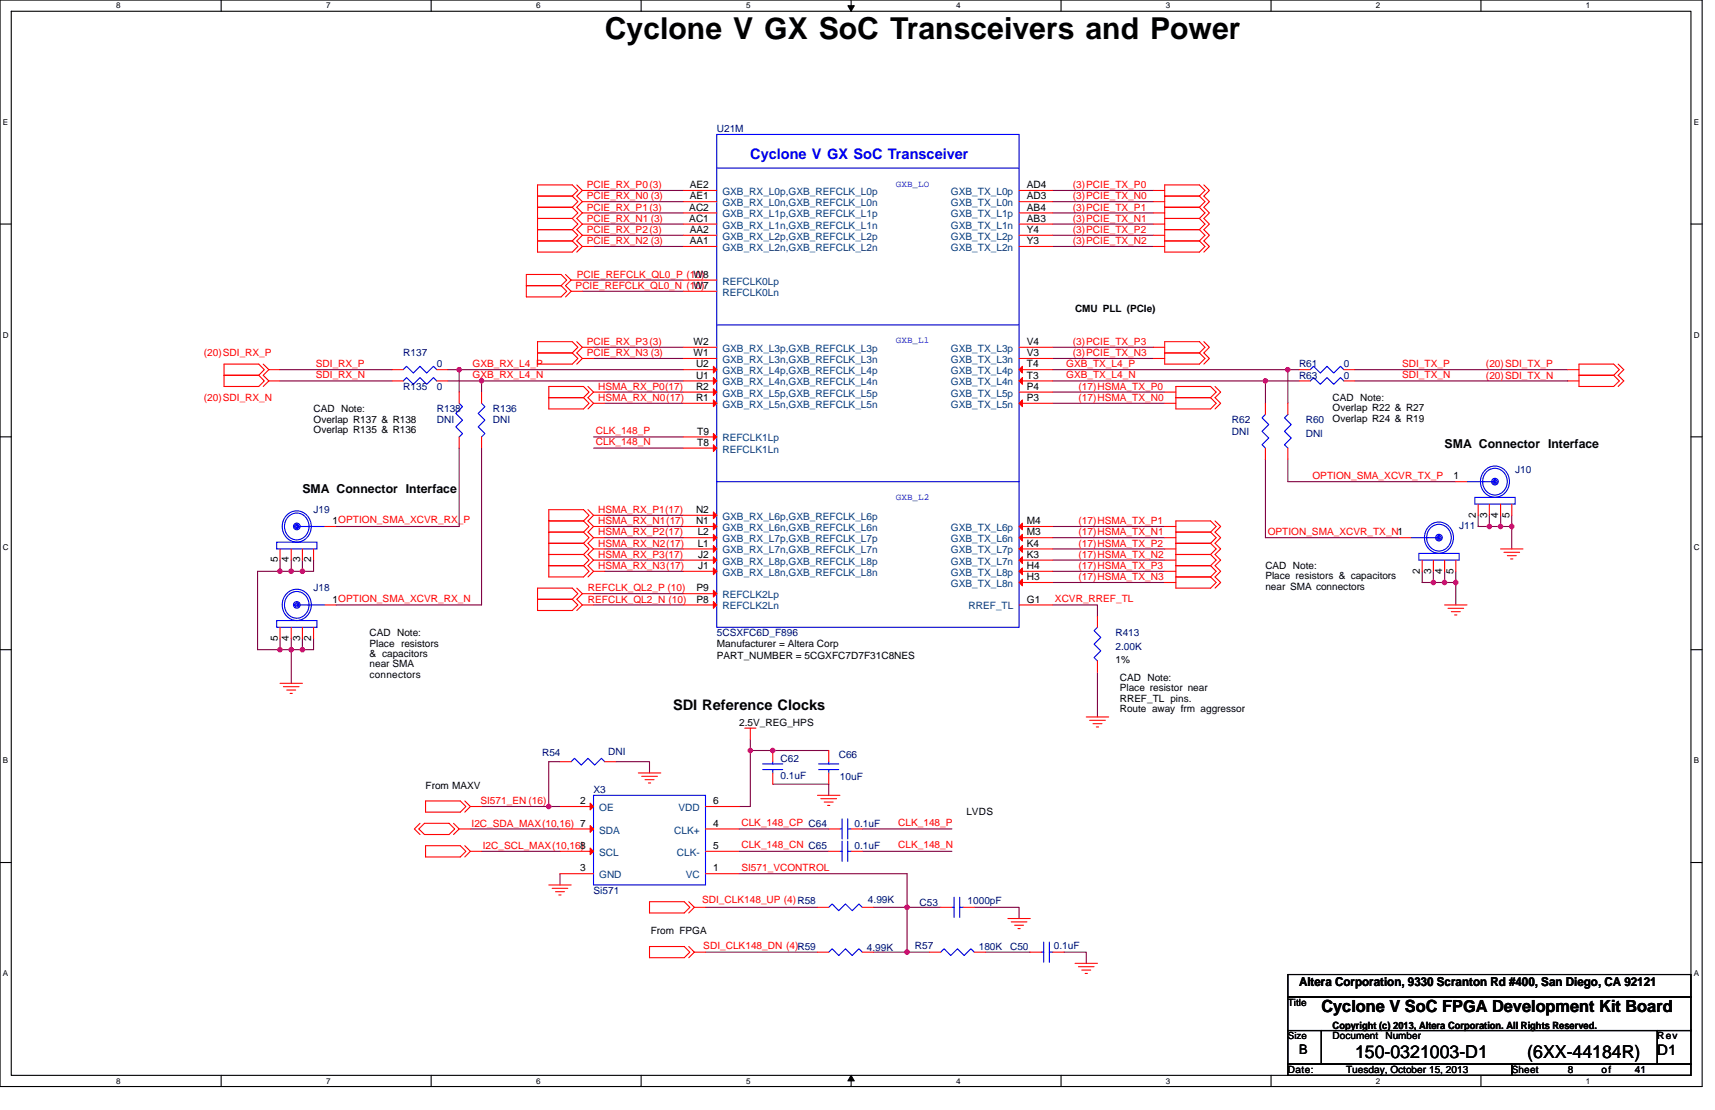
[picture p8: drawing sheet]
<svg xmlns="http://www.w3.org/2000/svg" width="432mm" height="279mm" viewBox="0 0 432 279" stroke-linecap="round" stroke-linejoin="round" font-family="sans-serif">
<path d="M0 0h428.6v273.5h-428.6zM2.8 2.8h422.9v267.9h-422.9z" fill="none" stroke="#000" stroke-width=".28"/>
<g fill="#fff">
<path d="M29.3 .3h1.1v2.3h-1.1z"/>
<path d="M29.3 271h1.1v2.2h-1.1z"/>
</g>
<path d="M55.7 0v2.8M55.7 270.7v2.8" fill="none" stroke="#000" stroke-width=".28"/>
<g fill="#fff">
<path d="M82.1 .3h1.1v2.3h-1.1z"/>
<path d="M82.1 271h1.1v2.2h-1.1z"/>
</g>
<path d="M108.6 0v2.8M108.6 270.7v2.8" fill="none" stroke="#000" stroke-width=".28"/>
<g fill="#fff">
<path d="M135 .3h1.1v2.3h-1.1z"/>
<path d="M135 271h1.1v2.2h-1.1z"/>
</g>
<path d="M161.4 0v2.8M161.4 270.7v2.8" fill="none" stroke="#000" stroke-width=".28"/>
<g fill="#fff">
<path d="M187.8 .3h1.2v2.3h-1.2z"/>
<path d="M187.8 271h1.2v2.2h-1.2z"/>
</g>
<path d="M214.3 0v2.8M214.3 270.7v2.8" fill="none" stroke="#000" stroke-width=".28"/>
<path d="M213.5 1.4h1.6l-.8 1.4zM214.3 270.7l.8 1.4h-1.6z" fill="#000" stroke="#000" stroke-width=".25"/>
<g fill="#fff">
<path d="M240.7 .3h1.1v2.3h-1.1z"/>
<path d="M240.7 271h1.1v2.2h-1.1z"/>
</g>
<path d="M267.1 0v2.8M267.1 270.7v2.8" fill="none" stroke="#000" stroke-width=".28"/>
<g fill="#fff">
<path d="M293.6 .3h1.1v2.3h-1.1z"/>
<path d="M293.6 271h1.1v2.2h-1.1z"/>
</g>
<path d="M320 0v2.8M320 270.7v2.8" fill="none" stroke="#000" stroke-width=".28"/>
<g fill="#fff">
<path d="M346.4 .3h1.2v2.3h-1.2z"/>
<path d="M346.4 271h1.2v2.2h-1.2z"/>
</g>
<path d="M372.9 0v2.8M372.9 270.7v2.8" fill="none" stroke="#000" stroke-width=".28"/>
<g fill="#fff">
<path d="M399.3 .3h1.1v2.3h-1.1z"/>
<path d="M399.3 271h1.1v2.2h-1.1z"/>
<path d="M.7 29.6h1.4v2.3h-1.4z"/>
<path d="M426.5 29.6h1.3v2.3h-1.3z"/>
<path d="M.7 83.2h1.5v2.2h-1.5z"/>
<path d="M426.5 83.2h1.4v2.2h-1.4z"/>
</g>
<path d="M0 56.4h2.8M425.7 56.4h2.9" fill="none" stroke="#000" stroke-width=".28"/>
<g fill="#fff">
<path d="M.7 136.7h1.5v2.3h-1.5z"/>
<path d="M426.5 136.7h1.4v2.3h-1.4z"/>
</g>
<path d="M0 110h2.8M425.7 110h2.9" fill="none" stroke="#000" stroke-width=".28"/>
<g fill="#fff">
<path d="M.7 190.3h1.4v2.3h-1.4z"/>
<path d="M426.5 190.3h1.3v2.3h-1.3z"/>
</g>
<path d="M0 163.5h2.8M425.7 163.5h2.9" fill="none" stroke="#000" stroke-width=".28"/>
<g fill="#fff">
<path d="M.7 243.9h1.4v2.2h-1.4z"/>
<path d="M426.4 243.9h1.4v2.2h-1.4z"/>
</g>
<path d="M0 217.1h2.8M425.7 217.1h2.9M324.3 245.3h101.4v5.7h-101.4zM324.3 251h101.4v8.4h-101.4zM324.3 259.4h8.4v8.5h-8.4zM332.7 259.4h84.6v8.5h-84.6zM417.3 259.4h8.4v8.5h-8.4zM324.3 267.9h56.3v2.8h-56.3zM380.6 267.9h45.1v2.8h-45.1z" fill="none" stroke="#000" stroke-width=".28"/>
<g fill="none" stroke="#800040" stroke-width=".28">
<path d="M149.4 47.9h22.6M149.4 50.8h22.6M149.4 53.6h22.6M149.4 56.4h22.6M149.4 59.2h22.6M265 50.8h25.4M265 56.4h25.4M265 53.6h25.4M265 59.2h25.4M265 47.9h25.4M146.6 70.5h25.4M146.6 73.3h25.4"/>
<path d="M149.4 62h22.6M265 62h25.4M70.5 95.9h28.2M70.5 93h28.2M112.8 95.9h8.4v2.8M112.8 93h2.8v5.7M115.6 93h56.4M121.2 95.9h50.8M149.4 87.4h22.6M149.4 90.2h22.6M152.3 98.7h19.7M265 95.9h53.6"/>
<path d="M265 98.7h28.2M265 93h59.3M265 90.2h25.4M265 87.4h25.4M318.6 95.9v5.6M318.6 95.9h8.5M324.3 93h2.8M324.3 93v8.5M341.2 93h53.5M341.2 95.9h53.5M115.6 112.8v19.7h-31M121.2 112.8v39.5h-36.6"/>
<path d="M149.4 112.8h22.6M149.4 110h22.6M152.3 101.5h19.7M265 101.5h28.2M318.6 115.6v19.7h33.8M324.3 115.6v5.6h42.2M152.3 135.3h19.7M152.3 138.2h19.7M152.3 129.7h19.7M152.3 132.5h19.7M265 135.3h28.2M265 132.5h28.2"/>
<path d="M265 138.2h28.2M372.2 129.7v2.8h2.8M375 129.7v2.8M377.8 132.5h2.8M377.8 129.7v2.8h-2.8M380.6 129.7v2.8M380.6 132.5v5.7M70.5 143.8h2.8M70.5 143.8h-5.6v19.7h5.6M70.5 141v2.8M73.3 141v2.8M73.3 143.8h2.8"/>
<path d="M76.1 141v2.8M79 141v2.8h-2.9M149.4 149.4h22.6M149.4 152.3h22.6M152.3 141h19.7M152.3 143.8h19.7M265 152.3h11.3v2.8M265 146.6h28.2M265 143.8h28.2M265 141h28.2M358.1 143.8v2.8h2.8M360.9 143.8v2.8"/>
<path d="M360.9 146.6h2.8M363.7 146.6h2.8M363.7 143.8v2.8M366.5 146.6v5.7M366.5 143.8v2.8M70.5 160.7v2.8M73.3 160.7v11.3M76.1 160.7v2.8M79 160.7v2.8h-8.5M276.3 169.2v11.3M141 191.7h-2.8v11.3M155.1 191.7h8.4v2.9"/>
<path d="M188.9 188.9v14.1h-2.8M188.9 186.1v2.8M188.9 188.9h19.8M194.6 197.4h14.1v2.8M118.4 208.7h22.6M121.2 203h17M121.2 214.3h19.8M138.2 203h2.8M141 219.9v2.9M186.1 208.7h22.6M186.1 214.3h22.6M186.1 219.9h42.3v8.5"/>
<path d="M217.1 208.7h22.6M217.1 214.3h22.6M177.6 228.4h28.2M177.6 239.7h28.2M219.9 228.4h8.5M219.9 239.7h8.5M228.4 239.7h5.6M228.4 228.4v11.3M228.4 228.4h8.5M245.3 228.4h11.3v2.8M248.1 239.7h11.3M267.9 239.7h5.6v2.8"/>
</g>
<g fill="#f0f" stroke="#f0f" stroke-width=".28">
<circle cx="70.5" cy="163.5" r=".55"/>
<circle cx="73.3" cy="143.8" r=".57"/>
<circle cx="70.5" cy="143.8" r=".56"/>
<circle cx="73.3" cy="163.5" r=".56"/>
<circle cx="115.6" cy="93" r=".56"/>
<circle cx="121.2" cy="95.9" r=".55"/>
<circle cx="76.1" cy="163.5" r=".55"/>
<circle cx="76.1" cy="143.8" r=".56"/>
<circle cx="318.6" cy="95.9" r=".55"/>
<circle cx="380.6" cy="132.5" r=".55"/>
<circle cx="360.9" cy="146.6" r=".55"/>
<circle cx="363.7" cy="146.6" r=".55"/>
<circle cx="366.5" cy="146.6" r=".55"/>
<circle cx="377.8" cy="132.5" r=".55"/>
<circle cx="375" cy="132.5" r=".55"/>
<circle cx="324.2" cy="93" r=".55"/>
<circle cx="228.4" cy="239.6" r=".56"/>
<circle cx="228.4" cy="228.4" r=".57"/>
<circle cx="188.9" cy="188.9" r=".55"/>
<circle cx="138.2" cy="203" r=".55"/>
<circle cx="194.5" cy="188.9" r=".55"/>
</g>
<g fill="none" stroke="#f00" stroke-width=".28">
<path d="M135.3 49.4h8.8M135.3 52.2h8.8M135.3 55h8.8M135.3 57.8h8.8M135.3 49.4v2.8M135.3 55v2.8M135.3 52.2v2.8M135.3 57.8v2.8M135.3 49.4v-2.9h8.8l1.4 1.4-1.4 1.5M144.1 49.4l1.4 1.4-1.4 1.4M144.1 55l1.4 1.4-1.4 1.4M144.1 52.2l1.4 1.4-1.4 1.4"/>
<path d="M144.1 57.8l1.4 1.4-1.4 1.4M145.2 46.5l1.4 1.4M146.6 47.9l-1.4 1.5 1.4 1.4M146.6 50.8l-1.4 1.4 1.4 1.4M146.6 53.6l-1.4 1.4 1.4 1.4M146.6 56.4l-1.4 1.4 1.4 1.4M146.6 59.2l-1.4 1.4 1.4 1.4M146.6 50.8h2.8M146.6 56.4h2.8M146.6 53.6h2.8M146.6 59.2h2.8M146.6 47.9h2.8"/>
<path d="M172 50.8h8.5M172 47.9h8.5M172 56.4h8.5M172 53.6h8.5M172 59.2h8.5M256.6 47.9h8.4M256.6 50.8h8.4M256.6 53.6h8.4M256.6 56.4h8.4M256.6 59.2h8.4M290.4 50.8h2.8M290.4 56.4h2.8"/>
<path d="M290.4 53.6h2.8M290.4 59.2h2.8M290.4 47.9h2.8M293.2 49.4v2.8M293.2 55v2.8M293.2 52.2v2.8M293.2 57.8v2.8M293.2 49.4v-2.9h8.8l1.4 1.4-1.4 1.5M293.2 49.4h8.8M293.2 52.2h8.8M293.2 55h8.8M293.2 57.8h8.8"/>
<path d="M302 49.4l1.4 1.4-1.4 1.4M302 55l1.4 1.4-1.4 1.4M302 52.2l1.4 1.4-1.4 1.4M302 57.8l1.4 1.4-1.4 1.4M303.1 46.5l1.4 1.4-1.4 1.5 1.4 1.4-1.4 1.4 1.4 1.4-1.4 1.4 1.4 1.4-1.4 1.4 1.4 1.4-1.4 1.4 1.4 1.4-1.4 1.5M132.5 71.9h8.8M132.5 71.9v-2.8h8.8l1.4 1.4-1.4 1.4M132.5 71.9v2.8h8.8l1.4-1.4-1.4-1.4M135.3 60.6h8.8M135.3 60.6v2.9h8.8l1.4-1.5-1.4-1.4M142.4 69.1l1.4 1.4M143.8 70.5l-1.4 1.4 1.4 1.4"/>
<path d="M143.8 73.3l-1.4 1.4M143.8 70.5h2.8M143.8 73.3h2.8M146.6 62l-1.4 1.5M146.6 62h2.8M172 73.3h8.5M172 70.5h8.5M172 62h8.5M256.6 62h8.4M290.4 62h2.8M293.2 60.6h8.8M302 60.6l1.4 1.4-1.4 1.5h-8.8v-2.9"/>
<path d="M56.4 94.5h8.8M56.4 94.5v2.8h8.8l1.3-1.4-1.3-1.4M56.4 94.5v-2.8h8.8l1.3 1.3-1.3 1.5M66.3 91.7l1.4 1.3M67.7 93l-1.4 1.5 1.4 1.4M67.7 95.9l-1.4 1.4M67.7 95.9h2.8M67.7 93h2.8M98.7 93h2.8M98.7 95.9h2.8M110 93h2.8M110 95.9h2.8"/>
<path d="M115.6 98.7v2.8M121.2 98.7v2.8M135.3 88.8h8.8M135.3 88.8v2.9h8.8l1.4-1.5-1.4-1.4M135.3 88.8v-2.8h8.8l1.4 1.4-1.4 1.4M145.2 86l1.4 1.4M146.6 87.4l-1.4 1.4 1.4 1.4M146.6 90.2l-1.4 1.5M146.6 90.2h2.8M146.6 87.4h2.8M148 97.3l1.4 1.4M149.4 98.7l-1.4 1.4 1.4 1.4"/>
<path d="M149.4 98.7h2.9M172 90.2h8.5M172 87.4h8.5M172 98.7h8.5M172 95.9h8.5M172 93h8.5M256.6 87.4h8.4M256.6 90.2h8.4M256.6 95.9h8.4M256.6 93h8.4M256.6 98.7h8.4M290.4 90.2h2.8"/>
<path d="M290.4 87.4h2.8M293.2 88.8v-2.8h8.8l1.4 1.4-1.4 1.4M293.2 98.7h2.9M293.2 88.8h8.8M302 88.8l1.4 1.4-1.4 1.5h-8.8v-2.9M303.1 86l1.4 1.4-1.4 1.4 1.4 1.4-1.4 1.5M305.9 97.3l1.4 1.4-1.4 1.4 1.4 1.4-1.4 1.4M327.1 93h2.8M327.1 95.9h2.8M338.3 93h2.9M338.3 95.9h2.9M394.7 93h2.9"/>
<path d="M394.7 95.9h2.9M397.6 91.7h8.7l1.4 1.3-1.4 1.5h-8.7zM397.6 94.5h8.7l1.4 1.4-1.4 1.4h-8.7zM407.4 91.7l1.4 1.3-1.4 1.5 1.4 1.4-1.4 1.4M115.6 110v2.8M121.2 110v2.8M138.2 100.1h8.7M138.2 100.1v2.8h8.7l1.4-1.4-1.4-1.4M138.2 100.1v-2.8h8.7l1.4 1.4-1.4 1.4M149.4 101.5l-1.4 1.4M149.4 101.5h2.9M172 101.5h8.5"/>
<path d="M172 110h8.5M172 112.8h8.5M256.6 101.5h8.4M293.2 101.5h2.9M296.1 100.1v2.8h8.7l1.4-1.4-1.4-1.4M296.1 100.1v-2.8h8.7l1.4 1.4-1.4 1.4M296.1 100.1h8.7M318.6 112.8v2.8M318.6 101.5v2.8M324.3 112.8v2.8M324.3 101.5v2.8M70.5 138.2v2.8"/>
<path d="M73.3 138.2v2.8M76.1 138.2v2.8M79 138.2v2.8M81.8 132.5h2.8M138.2 136.8h8.7M138.2 139.6h8.7M138.2 133.9h8.7M138.2 131.1h8.7M138.2 136.8v2.8M138.2 133.9v2.9M138.2 131.1v2.8M138.2 131.1v-2.8h8.7l1.4 1.4-1.4 1.4"/>
<path d="M138.2 139.6v2.8M146.9 136.8l1.4 1.4-1.4 1.4M146.9 133.9l1.4 1.4-1.4 1.5M146.9 131.1l1.4 1.4-1.4 1.4M146.9 139.6l1.4 1.4-1.4 1.4M148 128.3l1.4 1.4M149.4 135.3l-1.4 1.5 1.4 1.4M149.4 138.2l-1.4 1.4 1.4 1.4M149.4 132.5l-1.4 1.4 1.4 1.4M149.4 129.7l-1.4 1.4 1.4 1.4M149.4 138.2h2.9M149.4 135.3h2.9"/>
<path d="M149.4 132.5h2.9M149.4 129.7h2.9M172 129.7h8.5M172 132.5h8.5M172 135.3h8.5M172 138.2h8.5M256.6 135.3h8.4M256.6 132.5h8.4M256.6 138.2h8.4M293.2 135.3h2.9M293.2 132.5h2.9M293.2 138.2h2.9"/>
<path d="M296.1 133.9v2.9M296.1 133.9v-2.8h8.7l1.4 1.4-1.4 1.4M296.1 139.6v2.8M296.1 136.8v2.8M296.1 133.9h8.7M296.1 136.8h8.7M296.1 139.6h8.7M304.8 133.9l1.4 1.4-1.4 1.5M304.8 139.6l1.4 1.4-1.4 1.4M304.8 136.8l1.4 1.4-1.4 1.4M305.9 131.1l1.4 1.4-1.4 1.4 1.4 1.4-1.4 1.5 1.4 1.4-1.4 1.4 1.4 1.4-1.4 1.4 1.4 1.4-1.4 1.4 1.4 1.4-1.4 1.4M352.4 135.3h2.9"/>
<path d="M366.5 121.2h2.9M372.2 126.9v2.8M375 126.9v2.8M377.8 126.9v2.8M377.8 138.2h5.7M378.7 139h3.9M379.5 139.9h2.3M380.6 126.9v2.8M70.5 157.9v2.8M73.3 157.9v2.8M76.1 157.9v2.8M79 157.9v2.8"/>
<path d="M81.8 152.3h2.8M135.3 150.9h8.8M135.3 150.9v-2.9h8.8l1.4 1.4-1.4 1.5M135.3 150.9v2.8h8.8l1.4-1.4-1.4-1.4M138.2 142.4h8.7M138.2 142.4v2.8h8.7l1.4-1.4-1.4-1.4M145.2 148l1.4 1.4M146.6 149.4l-1.4 1.5 1.4 1.4M146.6 152.3l-1.4 1.4M146.6 149.4h2.8M146.6 152.3h2.8M149.4 141l-1.4 1.4 1.4 1.4"/>
<path d="M149.4 143.8l-1.4 1.4M149.4 143.8h2.9M149.4 141h2.9M172 149.4h8.5M172 152.3h8.5M172 141h8.5M172 143.8h8.5M256.6 141h8.4M256.6 146.6h8.4M256.6 143.8h8.4M256.6 152.3h8.4M276.3 155.1v2.8"/>
<path d="M293.2 141h2.9M293.2 146.6h2.9M293.2 143.8h2.9M296.1 145.2v2.8h8.7l1.4-1.4-1.4-1.4M296.1 142.4v2.8M296.1 142.4h8.7M296.1 145.2h8.7M304.8 142.4l1.4 1.4-1.4 1.4M358.1 141v2.8M360.9 141v2.8M363.7 152.3h5.7M363.7 141v2.8"/>
<path d="M364.6 153.1h3.9M365.4 154h2.3M366.2 154.8h.6M366.5 141v2.8M380.3 140.7h.6M70.5 172h5.6M71.4 172.8h3.9M72.2 173.7h2.2M73 174.5h.6M276.3 166.4v2.8M141 191.7h2.8M152.3 191.7h2.8"/>
<path d="M160.7 194.6h5.7M161.6 195.4h3.9M162.4 196.3h2.3M163.3 197.1h.5M187.5 183.3h2.8M188.9 183.3v2.8M194.6 188.9v2.8M194.6 194.6v2.8M208.7 188.9v2.8M208.7 194.6v2.8M273.5 180.5h5.6M274.3 181.3h4"/>
<path d="M275.2 182.2h2.3M276 183h.6M105.5 208.7l1.4-1.5h6.2l1.4 1.5-1.4 1.4h-6.2zM105.7 207.2l-1.4 1.5 1.4 1.4M107.1 201.6h8.8l1.4 1.4-1.4 1.4h-8.8zM107.1 212.9h8.8l1.4 1.4-1.4 1.4h-8.8zM114.2 207.2l1.4 1.5M117 201.6l1.4 1.4M117 212.9l1.4 1.4M118.4 203l-1.4 1.4M118.4 214.3l-1.4 1.4M118.4 203h2.8"/>
<path d="M118.4 208.7h-2.8l-1.4 1.4M118.4 214.3h2.8M141 203h8.4M141 219.9h8.4M141 208.7h8.4M141 214.3h8.4M177.6 219.9h8.5M177.6 208.7h8.5M177.6 214.3h8.5M177.6 203h8.5M205.8 200.2h5.7M206.7 201h3.9"/>
<path d="M207.5 201.9h2.3M208.4 202.7h.5M208.7 214.3h2.8M208.7 208.7h2.8M214.3 214.3h2.8M214.3 208.7h2.8M138.2 222.8h5.6M139 223.6h4M139.9 224.5h2.2M140.7 225.3h.6M163.5 227h8.8l1.4 1.4-1.4 1.4h-8.8zM163.5 238.3h8.8l1.4 1.4-1.4 1.4h-8.8z"/>
<path d="M173.4 227l1.4 1.4M173.4 238.3l1.4 1.4M174.8 228.4l-1.4 1.4M174.8 239.7l-1.4 1.4M174.8 228.4h2.8M174.8 239.7h2.8M205.8 228.4h2.9M205.8 239.7h2.9M217.1 228.4h2.8M217.1 239.7h2.8M234 239.7h2.9M236.9 228.4h2.8"/>
<path d="M242.5 228.4h2.8M245.3 239.7h2.8M253.8 231.2h5.6M254.6 232.1h4M255.5 232.9h2.2M256.3 233.7h.6M259.4 239.7h2.8M265 239.7h2.9M270.7 242.5h5.6M271.5 243.3h4M272.4 244.2h2.2M273.2 245h.6"/>
</g>
<g fill="none" stroke="#00f" stroke-width=".28">
<path d="M180.5 33.8h76.1v124.1h-76.1zM180.5 42.3h76.1M101.5 93l.9-.8 1.7 1.7 1.6-1.7 1.7 1.7 1.7-1.7 .9 .8M101.5 95.9l.9-.9 1.7 1.7 1.6-1.7 1.7 1.7 1.7-1.7 .9 .9M180.5 81.8h76.1M329.9 93l.8-.8 1.7 1.7 1.7-1.7 1.7 1.7 1.7-1.7 .8 .8M329.9 95.9l.8-.9 1.7 1.7 1.7-1.7 1.7 1.7 1.7-1.7 .8 .9M115.6 101.5l.9 .9-1.7 1.7 1.7 1.6-1.7 1.7 1.7 1.7-.9 .9M121.2 101.5l.9 .9-1.7 1.7 1.7 1.6-1.7 1.7 1.7 1.7-.9 .9M318.6 104.3l-.8 .9 1.6 1.7-1.6 1.7 1.6 1.7-1.6 1.7 .8 .8M324.3 104.3l-.9 .9 1.7 1.7-1.7 1.7 1.7 1.7-1.7 1.7 .9 .8M373.8 118.5a3.7 3.7 0 0 1 4.8-.4 3.7 3.7 0 0 1 1.2 4.7 3.6 3.6 0 0 1-4.2 2.3 3.6 3.6 0 0 1-2.9-3.9 4.1 4.1 0 0 1 1.1-2.7z"/>
<path d="M374.2 118.9a3.2 3.2 0 0 1 4.1-.3 3.2 3.2 0 0 1 1 3.9 3.1 3.1 0 0 1-4 1.9 3.1 3.1 0 0 1-1.9-3.8zM69.7 136.5h10.1v1.7h-10.1zM72.1 129.7a3.7 3.7 0 0 1 4.8-.3 3.7 3.7 0 0 1 1.2 4.7 3.7 3.7 0 0 1-4.6 2.2 3.7 3.7 0 0 1-2.4-4.6l.2-.7zM72.5 130.1a3.2 3.2 0 0 1 4.1-.3 3.2 3.2 0 0 1 1 4 3.1 3.1 0 0 1-3.6 2 3.1 3.1 0 0 1-2.4-3.3 3.5 3.5 0 0 1 .9-2.4zM74.7 132.5h7.1M180.5 121.2h76.1M355.3 135.3h7M357.2 139.3h10.2v1.7h-10.2zM359.7 132.6a3.7 3.7 0 0 1 4.8-.4 3.7 3.7 0 0 1 1.2 4.7 3.6 3.6 0 0 1-4.2 2.3 3.6 3.6 0 0 1-2.9-3.9 4.1 4.1 0 0 1 1.1-2.7zM360.1 133a3.2 3.2 0 0 1 4.1-.3 3.2 3.2 0 0 1 1 3.9 3.1 3.1 0 0 1-4 1.9 3.1 3.1 0 0 1-1.9-3.8zM369.4 121.2h7M371.3 125.2h10.2v1.7h-10.2z"/>
<path d="M69.7 156.2h10.1v1.7h-10.1zM72.1 149.5a3.7 3.7 0 0 1 4.8-.4 3.7 3.7 0 0 1 1.2 4.7 3.7 3.7 0 0 1-4.6 2.2 3.7 3.7 0 0 1-2.4-4.5l.2-.8zM72.5 149.9a3.2 3.2 0 0 1 4.1-.3 3.2 3.2 0 0 1 1 4 3.1 3.1 0 0 1-3.6 1.9 3.1 3.1 0 0 1-2.4-3.2 3.5 3.5 0 0 1 .9-2.4zM74.7 152.3h7.1M276.3 157.9l-.8 .9 1.7 1.6-1.7 1.7 1.7 1.7-1.7 1.7 .8 .9M143.8 191.7l.9-.8 1.6 1.7 1.7-1.7 1.7 1.7 1.7-1.7 .9 .8M192 192.3h5.1M192 193.7h5.1M194.6 193.7v.9M194.6 191.7v.6M206.1 193.7h5.1M206.1 192.3h5.1"/>
<path d="M208.7 191.7v.6M208.7 193.7v.9M149.4 200.2h28.2v22.6h-28.2zM211.5 214.3h.5M211.5 208.7h.5M212 211.8v5M212 206.1v5.1M213.4 214.3h.9M213.4 208.7h.9M213.4 211.8v5M213.4 206.1v5.1M208.7 228.4l.8-.9 1.7 1.7 1.7-1.7 1.7 1.7 1.7-1.7 .8 .9"/>
<path d="M208.7 239.7l.8-.9 1.7 1.7 1.7-1.7 1.7 1.7 1.7-1.7 .8 .9M236.9 239.7l.8-.9 1.7 1.7 1.7-1.7 1.7 1.7 1.7-1.7 .8 .9M239.7 228.4h.5M240.2 225.8v5.1M241.6 228.4h.9M241.6 225.8v5.1M262.2 239.7h.6M262.8 237.1v5.1M264.2 239.7h.8M264.2 237.1v5.1"/>
<circle cx="74.7" cy="132.5" r=".28"/>
<circle cx="74.7" cy="132.5" r=".55"/>
<circle cx="74.7" cy="132.5" r=".84"/>
<circle cx="362.3" cy="135.3" r=".27"/>
<circle cx="362.3" cy="135.3" r=".84"/>
<circle cx="362.3" cy="135.3" r=".56"/>
<circle cx="376.4" cy="121.2" r=".27"/>
<circle cx="376.4" cy="121.2" r=".84"/>
<circle cx="376.4" cy="121.2" r=".56"/>
<circle cx="74.7" cy="152.2" r=".28"/>
<circle cx="74.7" cy="152.2" r=".55"/>
<circle cx="74.7" cy="152.3" r=".84"/>
</g>
<g fill="#f00" stroke="#f00" stroke-width=".28">
<path d="M256.6 95.9l.8-.9v1.7z"/>
<path d="M256.6 93l.8-.8v1.7z"/>
<path d="M179.6 97.9l.9 .8-.9 .8z"/>
<path d="M179.6 100.7l.9 .8-.9 .9z"/>
<path d="M256.6 101.5l.8-.8v1.7z"/>
<path d="M179.6 148.6l.9 .8-.9 .9z"/>
<path d="M179.6 151.4l.9 .9-.9 .8z"/>
<path d="M179.6 128.9l.9 .8-.9 .9z"/>
<path d="M179.6 131.7l.9 .8-.9 .9z"/>
<path d="M256.6 135.3l.8-.8v1.7z"/>
<path d="M256.6 132.5l.8-.8v1.7z"/>
<path d="M257.4 140.1v1.7l-.8-.8z"/>
<path d="M257.4 137.3v1.7l-.8-.8z"/>
<path d="M179.6 140.1l.9 .9-.9 .8z"/>
<path d="M179.6 143l.9 .8-.9 .9z"/>
<path d="M257.4 145.8v1.7l-.8-.9z"/>
<path d="M256.6 143.8l.8-.8v1.7z"/>
<path d="M179.6 95l.9 .9-.9 .8z"/>
<path d="M179.6 92.2l.9 .8-.9 .9z"/>
<path d="M179.6 109.1l.9 .9-.9 .8z"/>
<path d="M179.6 112l.9 .8-.9 .8z"/>
<path d="M179.6 134.5l.9 .8-.9 .9z"/>
<path d="M179.6 137.3l.9 .9-.9 .8z"/>
<path d="M148.6 202.2l.8 .8-.8 .9z"/>
<path d="M148.6 207.8l.8 .9-.8 .8z"/>
<path d="M148.6 213.4l.8 .9-.8 .8z"/>
</g>
<text font-size="7.6" x="152.3" y="9.7">Cyclone V GX SoC Transceivers and Power</text>
<g font-size="4.5">
<text x="341.2" y="266.3">150-0321003-D1</text>
<text x="384.5" y="266.3">(6XX-44184R)</text>
</g>
<text font-size="4.2" x="332.7" y="254.8">Cyclone V SoC FPGA Development Kit Board</text>
<text font-size="3.7" fill="#00f" x="188.9" y="40">Cyclone V GX SoC Transceiver</text>
<g font-size="3.7">
<text x="169.5" y="178.8">SDI Reference Clocks</text>
<text x="417.3" y="265.5">D1</text>
</g>
<text font-size="3.4" x="327.1" y="265.2">B</text>
<g font-size="3.1">
<text x="363.7" y="112.8">SMA Connector Interface</text>
<text x="76.1" y="124.1">SMA Connector Interface</text>
<text x="327.1" y="248.2">Altera Corporation, 9330 Scranton Rd #400, San Diego, CA 92121</text>
</g>
<g font-size="2.5" fill="#000080">
<text x="180.5" y="33.3">U21M</text>
<text x="101.5" y="89.7">R137</text>
<text x="110" y="92.5">0</text>
<text x="327.1" y="92.5">R61</text>
<text x="327.1" y="95.3">R63</text>
<text x="338.3" y="92.5">0</text>
<text x="338.3" y="95.3">0</text>
<text x="101.5" y="98.1">R135</text>
<text x="110" y="98.1">0</text>
<text x="110" y="103.8">R138</text>
<text x="110" y="106.6">DNI</text>
<text x="124.1" y="103.8">R136</text>
<text x="124.1" y="106.6">DNI</text>
<text x="310.2" y="106.6">R62</text>
<text x="328.8" y="106.6">R60</text>
<text x="310.2" y="109.4">DNI</text>
<text x="328.8" y="110">DNI</text>
<text x="381.5" y="119">J10</text>
<text x="79" y="129.1">J19</text>
<text x="367.4" y="133.1">J11</text>
<text x="79" y="148.9">J18</text>
<text x="180.5" y="160.1">5CSXFC6D_F896</text>
<text x="280.8" y="160.1">R413</text>
<text x="280.8" y="163.5">2.00K</text>
<text x="136.5" y="190.3">R54</text>
<text x="153.1" y="190">DNI</text>
<text x="196.5" y="191.7">C62</text>
<text x="211.2" y="190.9">C66</text>
<text x="196.5" y="196">0.1uF</text>
<text x="211.5" y="196.2">10uF</text>
<text x="149.4" y="199.6">X3</text>
<text x="215.1" y="208.1">0.1uF</text>
<text x="215.1" y="213.7">0.1uF</text>
<text x="149.4" y="225">Si571</text>
<text x="218.5" y="227.2">4.99K</text>
<text x="243.6" y="227.5">1000pF</text>
<text x="231.5" y="228.1">C53</text>
<text x="218.2" y="239.4">4.99K</text>
<text x="230.4" y="238.8">R57</text>
<text x="246.4" y="239.1">180K</text>
<text x="254.3" y="239.1">C50</text>
<text x="265.3" y="238.8">0.1uF</text>
</g>
<g font-size="2.5" fill="#f00">
<text x="147.7" y="47.4">PCIE_RX_P0(3)</text>
<text x="270.1" y="47.4">(3)PCIE_TX_P0</text>
<text x="147.7" y="50.2">PCIE_RX_N0 (3)</text>
<text x="147.7" y="53">PCIE_RX_P1(3)</text>
<text x="270.1" y="50.2">(3)PCIE_TX_N0</text>
<text x="270.1" y="53">(3)PCIE_TX_P1</text>
<text x="147.7" y="55.8">PCIE_RX_N1 (3)</text>
<text x="147.7" y="58.7">PCIE_RX_P2(3)</text>
<text x="270.1" y="55.8">(3)PCIE_TX_N1</text>
<text x="270.1" y="58.7">(3)PCIE_TX_P2</text>
<text x="147.7" y="61.5">PCIE_RX_N2 (3)</text>
<text x="270.1" y="61.5">(3)PCIE_TX_N2</text>
<text x="145.2" y="69.9">PCIE_REFCLK_QL0_P (10)</text>
<text x="144.9" y="72.7">PCIE_REFCLK_QL0_N (10)</text>
<text x="51.3" y="89.7">(20)SDI_RX_P</text>
<text x="147.7" y="89.7">PCIE_RX_N3 (3)</text>
<text x="147.7" y="86.8">PCIE_RX_P3(3)</text>
<text x="270.1" y="89.7">(3)PCIE_TX_N3</text>
<text x="270.1" y="86.8">(3)PCIE_TX_P3</text>
<text x="79.5" y="95.1">SDI_RX_N</text>
<text x="79.5" y="92.3">SDI_RX_P</text>
<text x="119" y="95.1">GXB_RX_L4_N</text>
<text x="119" y="92.3">GXB_RX_L4_P</text>
<text x="268.4" y="95.1">GXB_TX_L4_N</text>
<text x="268.4" y="92.3">GXB_TX_L4_P</text>
<text x="353" y="92.3">SDI_TX_P</text>
<text x="353" y="95.1">SDI_TX_N</text>
<text x="374.1" y="92.5">(20)SDI_TX_P</text>
<text x="374.1" y="95.3">(20)SDI_TX_N</text>
<text x="51.3" y="100.9">(20)SDI_RX_N</text>
<text x="150.6" y="100.9">HSMA_RX_N0(17)</text>
<text x="150.6" y="98.1">HSMA_RX_P0(17)</text>
<text x="271.5" y="100.9">(17)HSMA_TX_N0</text>
<text x="271.5" y="98.1">(17)HSMA_TX_P0</text>
<text x="150" y="112">CLK_148_N</text>
<text x="150" y="109.2">CLK_148_P</text>
<text x="330.5" y="120.5">OPTION_SMA_XCVR_TX_P</text>
<text x="150.6" y="132">HSMA_RX_N1(17)</text>
<text x="150.6" y="129.1">HSMA_RX_P1(17)</text>
<text x="271.5" y="132">(17)HSMA_TX_P1</text>
<text x="150.6" y="137.6">HSMA_RX_N2(17)</text>
<text x="150.6" y="134.8">HSMA_RX_P2(17)</text>
<text x="271.5" y="134.8">(17)HSMA_TX_N1</text>
<text x="271.5" y="137.6">(17)HSMA_TX_P2</text>
<text x="319.2" y="134.6">OPTION_SMA_XCVR_TX_N1</text>
<text x="150.6" y="143.2">HSMA_RX_N3(17)</text>
<text x="150.6" y="140.4">HSMA_RX_P3(17)</text>
<text x="271.5" y="140.4">(17)HSMA_TX_N2</text>
<text x="271.5" y="143.2">(17)HSMA_TX_P3</text>
<text x="148" y="148.9">REFCLK_QL2_P (10)</text>
<text x="271.5" y="146">(17)HSMA_TX_N3</text>
<text x="148" y="151.7">REFCLK_QL2_N (10)</text>
<text x="265.6" y="151.5">XCVR_RREF_TL</text>
<text x="121" y="202.4">SI571_EN (16)</text>
<text x="118.7" y="208.1">I2C_SDA_MAX(10,16) 7</text>
<text x="186.7" y="207.9">CLK_148_CP C64</text>
<text x="226.1" y="207.9">CLK_148_P</text>
<text x="121.5" y="213.7">I2C_SCL_MAX(10,16)8</text>
<text x="186.7" y="213.5">CLK_148_CN C65</text>
<text x="226.1" y="213.5">CLK_148_N</text>
<text x="186.7" y="219.1">SI571_VCONTROL</text>
<text x="176.8" y="227.2">SDI_CLK148_UP (4)R58</text>
<text x="177.1" y="238.8">SDI_CLK148_DN (4)R59</text>
</g>
<g font-size="2.5">
<text x="173.7" y="47.3">AE2</text>
<text x="258.6" y="47.3">AD4</text>
<text x="173.5" y="53">AC2</text>
<text x="173.7" y="50.2">AE1</text>
<text x="258.6" y="50.2">AD3</text>
<text x="258.6" y="53">AB4</text>
<text x="173.5" y="55.8">AC1</text>
<text x="173.7" y="58.6">AA2</text>
<text x="258.6" y="55.8">AB3</text>
<text x="258.6" y="58.6">Y4</text>
<text x="173.7" y="61.4">AA1</text>
<text x="258.6" y="61.4">Y3</text>
<text x="174.6" y="69.9">W8</text>
<text x="174.6" y="72.7">W7</text>
<text x="270.7" y="78.5">CMU PLL (PCIe)</text>
<text x="174.6" y="89.6">W1</text>
<text x="174.6" y="86.8">W2</text>
<text x="258.6" y="86.8">V4</text>
<text x="258.6" y="89.6">V3</text>
<text x="175.2" y="95.3">U1</text>
<text x="175.2" y="92.5">U2</text>
<text x="258.6" y="95.3">T3</text>
<text x="258.6" y="92.5">T4</text>
<text x="175.2" y="98.1">R2</text>
<text x="175.2" y="100.9">R1</text>
<text x="258.6" y="100.9">P3</text>
<text x="258.6" y="98.1">P4</text>
<text x="335.5" y="100.9">CAD Note:</text>
<text x="79" y="103.8">CAD Note:</text>
<text x="79" y="106.4">Overlap R137 &amp; R138</text>
<text x="335.5" y="103.5">Overlap R22 &amp; R27</text>
<text x="335.5" y="106.2">Overlap R24 &amp; R19</text>
<text x="79" y="109">Overlap R135 &amp; R136</text>
<text x="175.5" y="109.4">T9</text>
<text x="175.5" y="112.2">T8</text>
<text x="366" y="120.6">1</text>
<text x="83.8" y="131.9">1OPTION_SMA_XCVR_RX_P</text>
<text x="175.2" y="129.1">N2</text>
<text x="175.2" y="131.9">N1</text>
<text x="258.6" y="131.9">M4</text>
<text x="371.6" y="130.3" transform="rotate(-90 371.6 130.3)">2</text>
<text x="374.4" y="130.3" transform="rotate(-90 374.4 130.3)">3</text>
<text x="377.2" y="130.3" transform="rotate(-90 377.2 130.3)">4</text>
<text x="380" y="130.3" transform="rotate(-90 380 130.3)">5</text>
<text x="175.7" y="134.7">L2</text>
<text x="175.7" y="137.6">L1</text>
<text x="258.6" y="134.7">M3</text>
<text x="258.6" y="137.6">K4</text>
<text x="69.9" y="141.6" transform="rotate(-90 69.9 141.6)">5</text>
<text x="72.7" y="141.6" transform="rotate(-90 72.7 141.6)">4</text>
<text x="75.5" y="141.6" transform="rotate(-90 75.5 141.6)">3</text>
<text x="78.4" y="141.6" transform="rotate(-90 78.4 141.6)">2</text>
<text x="175.8" y="140.4">J2</text>
<text x="175.8" y="143.2">J1</text>
<text x="258.6" y="140.4">K3</text>
<text x="258.6" y="143.2">H4</text>
<text x="318.6" y="143.2">CAD Note:</text>
<text x="175.4" y="148.8">P9</text>
<text x="258.6" y="146">H3</text>
<text x="318.6" y="145.8">Place resistors &amp; capacitors</text>
<text x="318.6" y="148.4">near SMA connectors</text>
<text x="357.5" y="144.4" transform="rotate(-90 357.5 144.4)">2</text>
<text x="360.3" y="144.4" transform="rotate(-90 360.3 144.4)">3</text>
<text x="363.1" y="144.4" transform="rotate(-90 363.1 144.4)">4</text>
<text x="366" y="144.4" transform="rotate(-90 366 144.4)">5</text>
<text x="83.8" y="151.7">1OPTION_SMA_XCVR_RX_N</text>
<text x="175.4" y="151.7">P8</text>
<text x="258.6" y="151.7">G1</text>
<text x="69.9" y="161.3" transform="rotate(-90 69.9 161.3)">5</text>
<text x="72.7" y="161.3" transform="rotate(-90 72.7 161.3)">4</text>
<text x="75.5" y="161.3" transform="rotate(-90 75.5 161.3)">3</text>
<text x="78.4" y="161.3" transform="rotate(-90 78.4 161.3)">2</text>
<text x="93" y="160.1">CAD Note:</text>
<text x="93" y="162.8">Place resistors</text>
<text x="93" y="165.4">&amp; capacitors</text>
<text x="93" y="168">near SMA</text>
<text x="180.5" y="165.8">PART_NUMBER = 5CGXFC7D7F31C8NES</text>
<text x="180.5" y="163">Manufacturer = Altera Corp</text>
<text x="280.8" y="166.9">1%</text>
<text x="93" y="170.6">connectors</text>
<text x="282" y="171.4">CAD Note:</text>
<text x="282" y="174">Place resistor near</text>
<text x="282" y="176.6">RREF_TL pins.</text>
<text x="282" y="179.2">Route away frm aggressor</text>
<text x="186.1" y="182.7">2.5V_REG_HPS</text>
<text x="107.1" y="198.5">From MAXV</text>
<text x="146" y="202.4">2</text>
<text x="179.6" y="202.4">6</text>
<text x="179.6" y="208.1">4</text>
<text x="243.3" y="205.3">LVDS</text>
<text x="179.6" y="213.7">5</text>
<text x="146" y="219.3">3</text>
<text x="179.6" y="219.3">1</text>
<text x="163.8" y="235.1">From FPGA</text>
<text x="324.3" y="253.2">Title</text>
<text x="324.3" y="261.6">Size</text>
<text x="335.5" y="261.6">Document</text>
<text x="335.5" y="258.9">Copyright (c) 2013, Altera Corporation. All Rights Reserved.</text>
<text x="348.8" y="261.6">Number</text>
<text x="417.3" y="261.6">Rev</text>
<text x="324.3" y="270.1">Date:</text>
<text x="338.9" y="270.1">Tuesday, October 15, 2013</text>
<text x="380.6" y="270.1">Sheet</text>
<text x="394.7" y="270.1">8</text>
<text x="403.2" y="270.1">of</text>
<text x="411.6" y="270.1">41</text>
</g>
<g font-size="2.5" fill="#004080">
<text x="181.9" y="51.9">GXB_RX_L0n,GXB_REFCLK_L0n</text>
<text x="181.9" y="49.1">GXB_RX_L0p,GXB_REFCLK_L0p</text>
<text x="239.4" y="49.1">GXB_TX_L0p</text>
<text x="239.4" y="51.9">GXB_TX_L0n</text>
<text x="181.9" y="57.6">GXB_RX_L1n,GXB_REFCLK_L1n</text>
<text x="181.9" y="54.7">GXB_RX_L1p,GXB_REFCLK_L1p</text>
<text x="239.4" y="54.7">GXB_TX_L1p</text>
<text x="239.4" y="57.6">GXB_TX_L1n</text>
<text x="181.9" y="63.2">GXB_RX_L2n,GXB_REFCLK_L2n</text>
<text x="181.9" y="60.4">GXB_RX_L2p,GXB_REFCLK_L2p</text>
<text x="239.4" y="60.4">GXB_TX_L2p</text>
<text x="239.4" y="63.2">GXB_TX_L2n</text>
<text x="181.9" y="71.6">REFCLK0Lp</text>
<text x="181.9" y="74.5">REFCLK0Ln</text>
<text x="181.9" y="88.6">GXB_RX_L3p,GXB_REFCLK_L3p</text>
<text x="239.4" y="88.6">GXB_TX_L3p</text>
<text x="181.9" y="91.4">GXB_RX_L3n,GXB_REFCLK_L3n</text>
<text x="181.9" y="94.2">GXB_RX_L4p,GXB_REFCLK_L4p</text>
<text x="239.4" y="91.4">GXB_TX_L3n</text>
<text x="239.4" y="94.2">GXB_TX_L4p</text>
<text x="181.9" y="99.8">GXB_RX_L5p,GXB_REFCLK_L5p</text>
<text x="181.9" y="97">GXB_RX_L4n,GXB_REFCLK_L4n</text>
<text x="239.4" y="97">GXB_TX_L4n</text>
<text x="239.4" y="99.8">GXB_TX_L5p</text>
<text x="181.9" y="102.7">GXB_RX_L5n,GXB_REFCLK_L5n</text>
<text x="239.4" y="102.7">GXB_TX_L5n</text>
<text x="181.9" y="111.1">REFCLK1Lp</text>
<text x="181.9" y="113.9">REFCLK1Ln</text>
<text x="181.9" y="130.9">GXB_RX_L6p,GXB_REFCLK_L6p</text>
<text x="181.9" y="133.7">GXB_RX_L6n,GXB_REFCLK_L6n</text>
<text x="181.9" y="136.5">GXB_RX_L7p,GXB_REFCLK_L7p</text>
<text x="239.4" y="136.5">GXB_TX_L6n</text>
<text x="239.4" y="133.7">GXB_TX_L6p</text>
<text x="181.9" y="142.1">GXB_RX_L8p,GXB_REFCLK_L8p</text>
<text x="181.9" y="139.3">GXB_RX_L7n,GXB_REFCLK_L7n</text>
<text x="239.4" y="142.1">GXB_TX_L7n</text>
<text x="239.4" y="139.3">GXB_TX_L7p</text>
<text x="181.9" y="144.9">GXB_RX_L8n,GXB_REFCLK_L8n</text>
<text x="239.4" y="147.8">GXB_TX_L8n</text>
<text x="239.4" y="144.9">GXB_TX_L8p</text>
<text x="181.9" y="150.6">REFCLK2Lp</text>
<text x="181.9" y="153.4">REFCLK2Ln</text>
<text x="243.9" y="153.4">RREF_TL</text>
<text x="150.9" y="204.2">OE</text>
<text x="150.9" y="209.8">SDA</text>
<text x="169.8" y="209.8">CLK+</text>
<text x="170.8" y="204.2">VDD</text>
<text x="150.9" y="215.4">SCL</text>
<text x="170.4" y="215.4">CLK-</text>
<text x="150.9" y="221.1">GND</text>
<text x="172.7" y="221.1">VC</text>
</g>
<g font-size="2.3" fill="#00f">
<text x="225.6" y="47">GXB_LO</text>
<text x="225.6" y="86.4">GXB_L1</text>
<text x="225.6" y="125.9">GXB_L2</text>
</g>
<g font-size="2">
<text x="29.3" y="2.1">8</text>
<text x="82.1" y="2.1">7</text>
<text x="135" y="2.1">6</text>
<text x="187.8" y="2.1">5</text>
<text x="240.7" y="2.1">4</text>
<text x="293.6" y="2.1">3</text>
<text x="346.4" y="2.1">2</text>
<text x="399.3" y="2.1">1</text>
<text x=".7" y="31.4">E</text>
<text x="426.5" y="31.4">E</text>
<text x=".7" y="85">D</text>
<text x="426.5" y="85">D</text>
<text x=".7" y="138.6">C</text>
<text x="426.5" y="138.6">C</text>
<text x=".7" y="192.1">B</text>
<text x="426.5" y="192.1">B</text>
<text x=".7" y="245.7">A</text>
<text x="426.5" y="245.7">A</text>
<text x="29.3" y="272.8">8</text>
<text x="82.1" y="272.8">7</text>
<text x="135" y="272.8">6</text>
<text x="187.8" y="272.8">5</text>
<text x="240.7" y="272.8">4</text>
<text x="293.6" y="272.8">3</text>
<text x="346.4" y="272.8">2</text>
<text x="399.3" y="272.8">1</text>
</g>
</svg>
